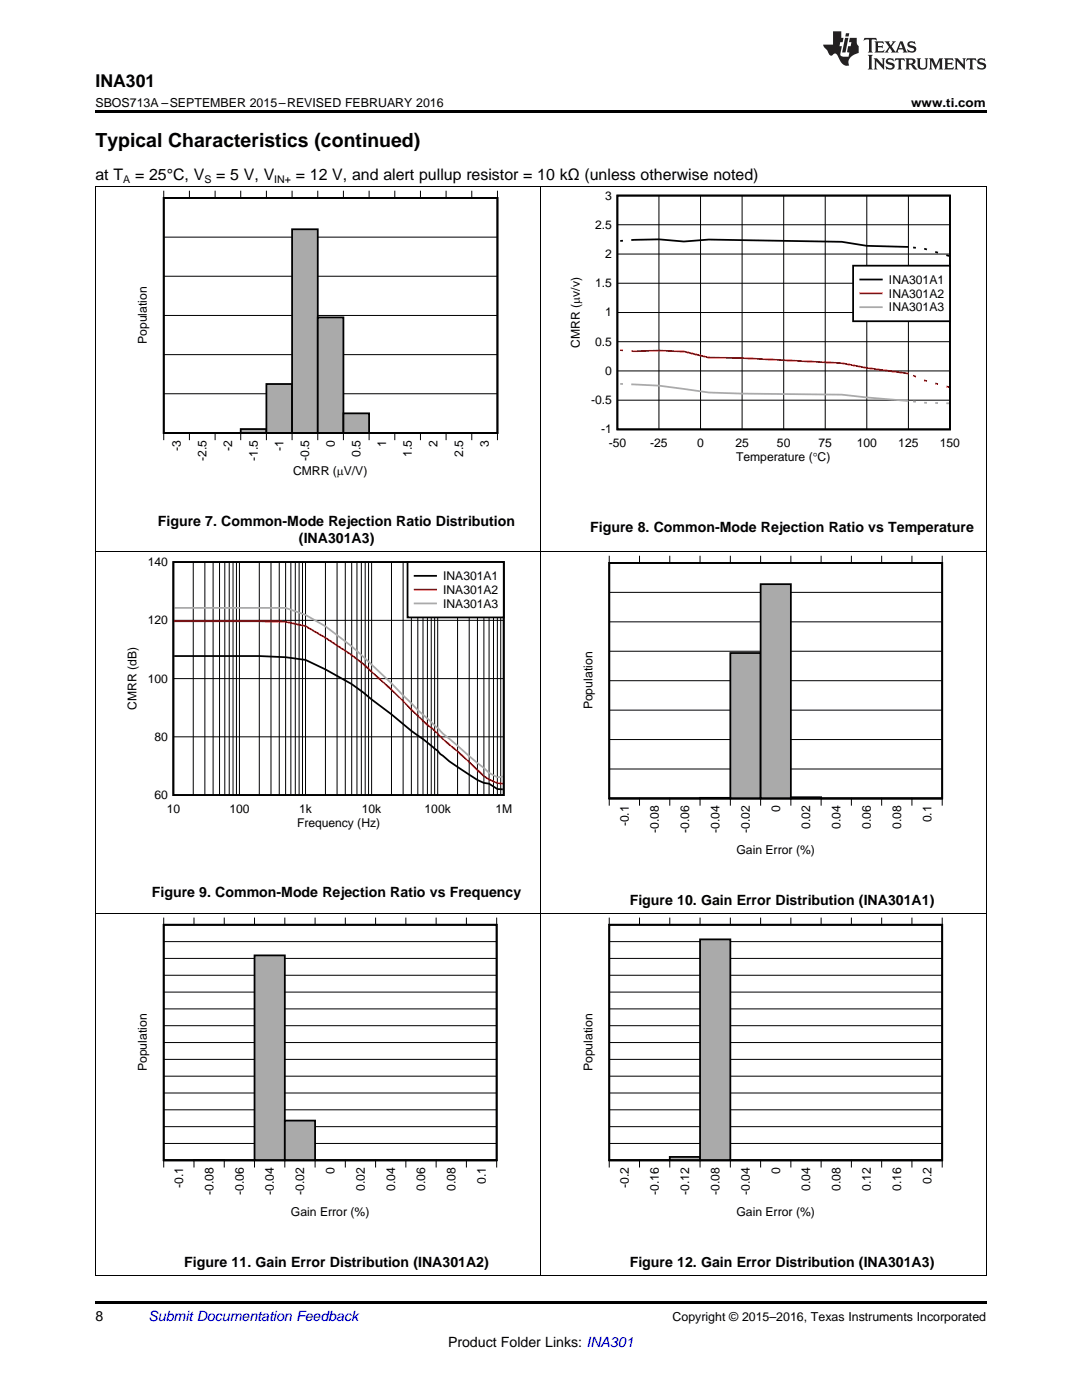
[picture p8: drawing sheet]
<svg xmlns="http://www.w3.org/2000/svg" width="216mm" height="279mm" viewBox="0 0 216 279" stroke-linecap="round" stroke-linejoin="round" font-family="sans-serif">
<path d="M19 259.7h177.8v.5h-177.8z" fill="#000"/>
<path d="M19.1 182.4v72.2M107.9 182.4v72.2M196.8 182.4v72.2M19 254.6h177.8" fill="none" stroke="#000" stroke-width=".2"/>
<path d="M27.6 183.1h71.7v60.2h-71.7z" fill-rule="evenodd" fill="#fff"/>
<path d="M32.7 184.6h66.4v47h-66.4zM32.7 231.6h6zM38.7 231.5l6 .1zM44.7 231.6h6.1z" fill="none" stroke="#000" stroke-width=".36"/>
<g fill="none" stroke="#000" stroke-width=".2">
<path d="M32.7 183.1v1.5h66.4v-1.5M32.7 198h66.4M32.7 194.6h66.4M32.7 191.3h66.4M32.7 187.9h66.4M38.7 183.1v1.5M44.7 183.1v1.5M50.8 183.1v1.5M56.8 183.1v1.5M62.9 183.1v1.5M68.9 183.1v1.5M74.9 183.1v1.5"/>
<path d="M81 183.1v1.5M87 183.1v1.5M93.1 183.1v1.5M32.7 218.1h66.4M32.7 214.8h66.4M32.7 211.4h66.4M32.7 208.1h66.4M32.7 204.7h66.4M32.7 201.3h66.4M32.7 233v-1.4h66.4v1.4M32.7 228.2h66.4M32.7 224.8h66.4"/>
<path d="M32.7 221.5h66.4M38.7 231.6v1.4M44.7 231.6v1.4M50.8 231.6v1.4M56.8 231.6v1.4M62.9 231.6v1.4M68.9 231.6v1.4M74.9 231.6v1.4M81 231.6v1.4M87 231.6v1.4M93.1 231.6v1.4"/>
</g>
<path d="M32.7 231.6h6M38.7 231.5h6.1M44.7 231.6h6.1" fill="none" stroke="#aaa" stroke-width=".2"/>
<path d="M50.8 190.7h6v40.9h-6z" fill-rule="evenodd" fill="#aaa"/>
<path d="M50.8 190.7h6v40.9h-6z" fill="none" stroke="#000" stroke-width=".36"/>
<path d="M56.8 223.6h6.1v8h-6.1z" fill-rule="evenodd" fill="#aaa"/>
<path d="M32.7 184.6h66.4v47h-66.4zM56.8 223.6h6.1v8h-6.1zM62.9 231.6h6zM68.9 231.6h6zM74.9 231.6h6.1zM81 231.6h6zM87 231.6h6.1zM93.1 231.6h6z" fill="none" stroke="#000" stroke-width=".36"/>
<path d="M62.9 231.6h36.2" fill="none" stroke="#aaa" stroke-width=".2"/>
<path d="M116.5 183.1h71.7v60.2h-71.7z" fill-rule="evenodd" fill="#fff"/>
<path d="M121.6 184.6h66.4v47h-66.4zM121.6 231.6h6zM127.6 231.6h6z" fill="none" stroke="#000" stroke-width=".36"/>
<g fill="none" stroke="#000" stroke-width=".2">
<path d="M121.6 183.1v1.5h66.4v-1.5M121.6 198h66.4M121.6 194.6h66.4M121.6 191.3h66.4M121.6 187.9h66.4M127.6 183.1v1.5M133.6 183.1v1.5M139.7 183.1v1.5M145.7 183.1v1.5M151.8 183.1v1.5M157.8 183.1v1.5M163.8 183.1v1.5"/>
<path d="M169.9 183.1v1.5M175.9 183.1v1.5M182 183.1v1.5M121.6 218.1h66.4M121.6 214.8h66.4M121.6 211.4h66.4M121.6 208.1h66.4M121.6 204.7h66.4M121.6 201.3h66.4M121.6 233v-1.4h66.4v1.4M121.6 228.2h66.4M121.6 224.8h66.4"/>
<path d="M121.6 221.5h66.4M127.6 231.6v1.4M133.6 231.6v1.4M139.7 231.6v1.4M145.7 231.6v1.4M151.8 231.6v1.4M157.8 231.6v1.4M163.8 231.6v1.4M169.9 231.6v1.4M175.9 231.6v1.4M182 231.6v1.4"/>
</g>
<path d="M121.6 231.6h12.1" fill="none" stroke="#aaa" stroke-width=".2"/>
<path d="M133.6 230.9h6.1v.7h-6.1z" fill-rule="evenodd" fill="#aaa"/>
<path d="M133.6 230.9h6.1v.7h-6.1z" fill="none" stroke="#000" stroke-width=".36"/>
<path d="M139.7 187.5h6v44.1h-6z" fill-rule="evenodd" fill="#aaa"/>
<path d="M121.6 184.6h66.4v47h-66.4zM139.7 187.5h6v44.1h-6zM145.7 231.6h6.1zM151.8 231.6h6zM157.8 231.6h6zM163.8 231.6h6.1zM169.9 231.6h6zM175.9 231.6h6.1zM182 231.6h6z" fill="none" stroke="#000" stroke-width=".36"/>
<path d="M145.7 231.6h42.3" fill="none" stroke="#aaa" stroke-width=".2"/>
<path d="M19.1 110.2v72.2M107.9 110.2v72.2M196.8 110.2v72.2M19 182.4h177.8" fill="none" stroke="#000" stroke-width=".2"/>
<path d="M116.5 110.9h71.7v60.2h-71.7z" fill-rule="evenodd" fill="#fff"/>
<path d="M121.6 112.3h66.4v47h-66.4zM121.6 159.3h6zM127.6 159.3h6zM133.6 159.3h6.1zM139.7 159.2h6v.1h-6z" fill="none" stroke="#000" stroke-width=".36"/>
<g fill="none" stroke="#000" stroke-width=".2">
<path d="M121.6 110.9v1.4h66.4v-1.4M121.6 118.2h66.4M127.6 110.9v1.4M133.6 110.9v1.4M139.7 110.9v1.4M145.7 110.9v1.4M151.8 110.9v1.4M157.8 110.9v1.4M163.8 110.9v1.4M169.9 110.9v1.4M175.9 110.9v1.4M182 110.9v1.4"/>
<path d="M121.6 135.8h66.4M121.6 130h66.4M121.6 124.1h66.4M121.6 153.5h66.4M121.6 147.6h66.4M121.6 141.7h66.4M127.6 159.3v1.5M133.6 159.3v1.5M139.7 159.3v1.5M145.7 159.3v1.5M151.8 159.3v1.5M157.8 159.3v1.5"/>
<path d="M163.8 159.3v1.5M169.9 159.3v1.5M175.9 159.3v1.5M182 159.3v1.5M121.6 160.8v-1.5h66.4v1.5"/>
</g>
<path d="M121.6 159.3h18.1M139.7 159.3h6" fill="none" stroke="#aaa" stroke-width=".2"/>
<path d="M145.7 130.3h6.1v29.1h-6.1z" fill-rule="evenodd" fill="#aaa"/>
<path d="M145.7 130.3h6.1v29h-6.1z" fill="none" stroke="#000" stroke-width=".36"/>
<path d="M151.8 116.6h6v42.8h-6z" fill-rule="evenodd" fill="#aaa"/>
<path d="M121.6 112.3h66.4v47h-66.4zM151.8 116.6h6v42.7h-6zM157.8 159.1h6v.2h-6zM163.8 159.3h6.1zM169.9 159.3h6zM175.9 159.3h6.1zM182 159.3h6z" fill="none" stroke="#000" stroke-width=".36"/>
<path d="M157.8 159.2h6.1" fill="none" stroke="#aaa" stroke-width=".24"/>
<path d="M163.8 159.3h24.2" fill="none" stroke="#aaa" stroke-width=".2"/>
<path d="M24.9 111.3h77.1v54.2h-77.1z" fill-rule="evenodd" fill="#fff"/>
<path d="M34.6 112.2h65.9v46.5h-65.9zM34.8 130.9h16.9l5.3 .3 4 .5 3.9 1.9 5.3 2.9 7.9 6.1a47.6 47.6 0 0 0 6.3 4.9l2.3 1.9a57.2 57.2 0 0 0 8.6 6.3l1.3 .5 1 .2 1.6 1.1h1.1" fill="none" stroke="#000" stroke-width=".35"/>
<g fill="none" stroke="#000" stroke-width=".2">
<path d="M38.6 112.2v46.5M40.9 112.2v46.5M42.5 112.2v46.5M43.8 112.2v46.5M44.9 112.2v46.5M45.7 112.2v46.5M46.5 112.2v46.5M47.2 112.2v46.5M47.8 112.2v46.5M51.7 112.2v46.5M54.1 112.2v46.5M55.7 112.2v46.5"/>
<path d="M57 112.2v46.5M58 112.2v46.5M58.9 112.2v46.5M59.7 112.2v46.5M60.4 112.2v46.5M61 112.2v46.5M64.9 112.2v46.5M67.3 112.2v46.5M68.9 112.2v46.5M70.2 112.2v46.5M71.2 112.2v46.5M72.1 112.2v46.5"/>
<path d="M72.9 112.2v46.5M73.5 112.2v46.5M74.2 112.2v46.5M78.1 112.2v46.5M80.4 112.2v46.5M82.1 112.2v46.5M83.4 112.2v46.5M84.4 112.2v46.5M85.3 112.2v46.5M86.1 112.2v46.5M86.7 112.2v46.5M87.3 112.2v46.5"/>
<path d="M91.3 112.2v46.5M93.6 112.2v46.5M95.3 112.2v46.5M96.6 112.2v46.5M97.6 112.2v46.5M98.5 112.2v46.5M99.2 112.2v46.5M99.9 112.2v46.5M34.6 135.4h65.9M34.6 123.8h65.9M34.6 147h65.9"/>
</g>
<path d="M34.8 124l22.2 .1 4 .9 3.9 2.3 5.3 3.4 2.3 1.8a187.4 187.4 0 0 1 10.9 10.4l11.9 10.8a7.6 7.6 0 0 0 5 2.7" fill="none" stroke="#f00" stroke-width=".35"/>
<path d="M34.8 121.3h22.2l4 1.4a57.1 57.1 0 0 1 13.2 9.9l3.9 3.8 5.3 5.3 2.3 2 2.7 2.7 5.2 4.5 4 3.3 1.6 .9 1.1-.1" fill="none" stroke="#aaa" stroke-width=".35"/>
<path d="M81.3 112.2h19.2v11h-19.2z" fill-rule="evenodd" fill="#fff"/>
<path d="M81.3 112.2h19.2v11h-19.2zM82.7 114.9h4.3" fill="none" stroke="#000" stroke-width=".35"/>
<path d="M82.7 117.7h4.3" fill="none" stroke="#f00" stroke-width=".35"/>
<path d="M82.7 120.4h4.3" fill="none" stroke="#aaa" stroke-width=".35"/>
<path d="M19.1 37.2v73M107.9 37.2v73M196.8 37.2v73M19 110.2h177.8" fill="none" stroke="#000" stroke-width=".2"/>
<path d="M27.6 38.1h71.8v57.2h-71.8z" fill-rule="evenodd" fill="#fff"/>
<path d="M32.7 39.5h66.6v46.9h-66.6zM32.7 86.4h5.1zM37.8 86.4h5.1zM42.9 86.4h5.1z" fill="none" stroke="#000" stroke-width=".36"/>
<g fill="none" stroke="#000" stroke-width=".2">
<path d="M32.7 38.1v1.4h66.6v-1.4M37.8 38.1v1.4M42.9 38.1v1.4M48 38.1v1.4M53.2 38.1v1.4M58.3 38.1v1.4M63.4 38.1v1.4M68.5 38.1v1.4M73.7 38.1v1.4M78.8 38.1v1.4M83.9 38.1v1.4M89 38.1v1.4"/>
<path d="M94.1 38.1v1.4M32.7 55.1h66.6M32.7 47.3h66.6M32.7 78.6h66.6M32.7 70.8h66.6M32.7 63h66.6M32.7 87.8v-1.4h66.6v1.4M37.8 86.4v1.4M42.9 86.4v1.4M48 86.4v1.4M53.2 86.4v1.4M58.3 86.4v1.4"/>
<path d="M63.4 86.4v1.4M68.5 86.4v1.4M73.7 86.4v1.4M78.8 86.4v1.4M83.9 86.4v1.4M89 86.4v1.4M94.1 86.4v1.4"/>
</g>
<path d="M32.7 86.4h15.3" fill="none" stroke="#aaa" stroke-width=".2"/>
<path d="M48 85.6h5.2v.8h-5.2z" fill-rule="evenodd" fill="#aaa"/>
<path d="M48 85.6h5.2v.8h-5.2z" fill="none" stroke="#000" stroke-width=".36"/>
<path d="M53.2 76.6h5.1v9.8h-5.1z" fill-rule="evenodd" fill="#aaa"/>
<path d="M53.2 76.6h5.1v9.8h-5.1z" fill="none" stroke="#000" stroke-width=".36"/>
<path d="M58.3 45.8h5.1v40.6h-5.1z" fill-rule="evenodd" fill="#aaa"/>
<path d="M58.3 45.8h5.1v40.6h-5.1z" fill="none" stroke="#000" stroke-width=".36"/>
<path d="M63.4 63.3h5.1v23.1h-5.1z" fill-rule="evenodd" fill="#aaa"/>
<path d="M63.4 63.3h5.1v23.1h-5.1z" fill="none" stroke="#000" stroke-width=".36"/>
<path d="M68.5 82.5h5.2v3.9h-5.2z" fill-rule="evenodd" fill="#aaa"/>
<path d="M32.7 39.5h66.6v46.9h-66.6zM68.5 82.5h5.1v3.9h-5.1zM73.7 86.4h5.1zM78.8 86.4h5.1zM83.9 86.4h5.1zM89 86.4h5.1zM94.1 86.4h5.2z" fill="none" stroke="#000" stroke-width=".36"/>
<path d="M73.7 86.4h25.6" fill="none" stroke="#aaa" stroke-width=".2"/>
<path d="M113.3 38.1h78.2v54.5h-78.2z" fill-rule="evenodd" fill="#fff"/>
<path d="M123.2 39h66.4v46.7h-66.4zM124.3 48l-.5 .1M126 47.9l5.5-.1 5 .4 4.9-.4 26.6 .5 5 .8 8.3 .2M182.2 49.4l.6 .1M184.4 49.7l.6 .1M186.6 50.3l.6 .1M188.8 50.9l.6 .2" fill="none" stroke="#000" stroke-width=".35"/>
<g fill="none" stroke="#000" stroke-width=".2">
<path d="M131.5 39v46.7M139.8 39v46.7M148.1 39v46.7M156.4 39v46.7M164.7 39v46.7M173 39v46.7M181.3 39v46.7M123.2 56.5h66.4M123.2 50.7h66.4M123.2 44.9h66.4M123.2 79.9h66.4M123.2 74h66.4"/>
<path d="M123.2 68.2h66.4M123.2 62.4h66.4"/>
</g>
<path d="M123.8 69.9h.5M126 70.1l5.5-.1 5 .1 4.9 1.3 6.7 .1 19.9 1 5 .9 8.3 1.1M182.2 75l.6 .2M184.4 75.9l.6 .2M186.6 76.5l.6 .2M188.8 77.1l.6 .2" fill="none" stroke="#f00" stroke-width=".35"/>
<path d="M123.8 76.6h.5M126 76.7l5.5 .3 9.9 1.3 6.7 .3 19.9 .2 13.3 1.2M182.2 80.1l.6 .1M184.4 80.4h.6M186.6 80.4h.6M188.8 80.5h.6" fill="none" stroke="#aaa" stroke-width=".35"/>
<path d="M170.2 53h19.4v11.1h-19.4z" fill-rule="evenodd" fill="#fff"/>
<path d="M170.2 53h19.4v11.1h-19.4zM171.7 55.8h4.3" fill="none" stroke="#000" stroke-width=".35"/>
<path d="M171.7 58.5h4.3" fill="none" stroke="#f00" stroke-width=".35"/>
<path d="M171.7 61.3h4.3" fill="none" stroke="#aaa" stroke-width=".35"/>
<path d="M19 37.2h177.8" fill="none" stroke="#000" stroke-width=".2"/>
<path d="M19 22h177.8v.5h-177.8z" fill="#000"/>
<g fill="#231f20">
<path d="M172.5 7.6l-.1 .5 .4-.2h.6v.1v2.1l-.2 .4h.9l-.2-.4v-2.1l.1-.1h.5l.5 .2-.2-.5zM174.5 8.3l.2 .3v1.5l-.2 .4h1.8l.2-.6a1.04 1.04 0 0 1-1.3 .2v-.7h.6l.3 .2v-.6l-.3 .2h-.6v-.6l.8-.1 .4 .3-.2-.5zM176.5 8.3l.9 1.1-.9 1.1h.8l-.2-.2 .4-.7 .5 .7-.2 .2h1.5l-.2-.2 .2-.4h.9l.1 .4-.2 .2h1l-.3-.3-.7-1.9h-.5l-.9 2-.8-1 .9-1h-.8l.1 .3-.4 .5-.3-.6 .1-.2zM179.7 8.6l.4 1h-.7zM181.3 8.4a.63 .63 0 0 0-.2 .7 .63 .63 0 0 0 .6 .4l.6 .2 .1 .2a.75 .75 0 0 1-.7 .4 .75 .75 0 0 1-.6-.5l.1 .7 .1-.1a1.11 1.11 0 0 0 1.5-.6 1.13 1.13 0 0 0-1.2-.8l-.1-.4a1.04 1.04 0 0 1 1.2 .2l-.2-.5-.2 .1-.4-.2zM173.2 10.9l.2 .4v2.2l-.2 .4h1l-.3-.4v-2.2l.3-.4zM174.3 11.6l.3 .4v1.5l-.3 .4h.8l-.2-.4v-1.3l1.5 1.7v-1.9l.2-.4h-.7l.2 .4v.9l-1.1-1.3zM177 11.8a.62 .62 0 0 0-.2 .7 .62 .62 0 0 0 .6 .4l.6 .1 .1 .3a.76 .76 0 0 1-.7 .3 .76 .76 0 0 1-.7-.4l.2 .7 .1-.1a1.11 1.11 0 0 0 1.5-.6 1.13 1.13 0 0 0-1.2-.8l-.1-.4a1.04 1.04 0 0 1 1.2 .2l-.2-.6-.2 .1-.5-.1zM178.7 11.6l-.2 .6a.61 .61 0 0 1 .8-.3v1.6l-.2 .4h.9l-.2-.4v-1.6a.63 .63 0 0 1 .7 .3l-.1-.6zM180.6 11.6l.3 .4v1.5l-.3 .4h1l-.2-.2-.1-.8 .6 .2a.76 .76 0 0 0 1.2 .7l-1-1a.58 .58 0 0 0 .6-.5 .58 .58 0 0 0-.5-.6zM181.4 11.9h.1a.45 .45 0 0 1 .5 .1 .45 .45 0 0 1 .1 .5l-.8 .2zM182.9 11.6l.2 .2a2.17 2.17 0 0 0 .3 1.9 .99 .99 0 0 0 1.6-.6v-1.1l.2-.4h-.7l.2 .2a1.92 1.92 0 0 1-.2 1.8 .6 .6 0 0 1-.9-.5v-1.1l.2-.4zM185.4 11.6l.2 .4v1.5l-.2 .4h.7l-.2-.4v-1.4l.8 1.8 .8-1.8v1.4l-.2 .4h.9l-.2-.4v-1.5l.2-.4h-.8l-.6 1.5-.6-1.5zM188.4 11.6l.2 .4v1.5l-.2 .4h1.8l.1-.6a1.04 1.04 0 0 1-1.2 .1v-.6h.5l.4 .2v-.6l-.4 .2h-.5v-.7h.8l.3 .3-.1-.6zM190.5 11.6l.2 .4v1.5l-.2 .4h.7l-.2-.4v-1.3l1.5 1.7v-1.9l.2-.4h-.7l.2 .4v.9l-1.1-1.3zM192.9 11.6l-.1 .6a.61 .61 0 0 1 .7-.3l.1 1.6-.3 .4h1l-.3-.4 .1-1.6a.63 .63 0 0 1 .7 .3l-.1-.6zM195.2 11.8a.62 .62 0 0 0-.2 .7 .62 .62 0 0 0 .6 .4l.6 .1 .1 .3a.76 .76 0 0 1-.7 .3 .76 .76 0 0 1-.6-.4l.1 .7 .1-.1a1.11 1.11 0 0 0 1.6-.6 1.13 1.13 0 0 0-1.3-.8l-.1-.4a1.04 1.04 0 0 1 1.2 .2l-.1-.6-.2 .1-.5-.1z"/>
<path d="M166.2 6.3v2.6h-1.9v.4l.8 .9a.91 .91 0 0 0 1 .8 .56 .56 0 0 1 .5-.3 .56 .56 0 0 1 .5 .3l.4 .8a1.53 1.53 0 0 0 1.9 1.2 1.54 1.54 0 0 1 1-2.1l.9-.3v-1.4a1.52 1.52 0 0 1-.4-1.6h-1.3l-.2 .8h.5l-.2 .8h-.5l-.1 1v.2l.4 .1-.2 .8a1.93 1.93 0 0 1-1.6-.3l.3-1.8h-.5l.2-.8h.4l.2-.8h-.4v-1.3zM168.6 7.6l-.6 2.9h.7l.6-2.9zM168.8 6.6l-.1 .7h.6l.2-.7z"/>
</g>
<text font-size="3.9" x="19" y="29.3">Typical Characteristics (continued)</text>
<text font-size="3.5" x="19" y="17.3">INA301</text>
<g font-size="3.2">
<text x="19" y="36">at T</text>
<text x="27" y="36">= 25°C, V</text>
<text x="43.1" y="36">= 5 V, V</text>
<text x="59" y="36">= 12 V, and alert pullup resistor = 10 kΩ (unless otherwise noted)</text>
</g>
<g font-size="2.8">
<text x="31.5" y="104.9">Figure 7. Common-Mode Rejection Ratio Distribution</text>
<text x="117.8" y="106.2">Figure 8. Common-Mode Rejection Ratio vs Temperature</text>
<text x="59.7" y="108.4">(INA301A3)</text>
<text x="30.3" y="179.1">Figure 9. Common-Mode Rejection Ratio vs Frequency</text>
<text x="125.7" y="180.7">Figure 10. Gain Error Distribution (INA301A1)</text>
<text x="36.8" y="252.9">Figure 11. Gain Error Distribution (INA301A2)</text>
<text x="125.7" y="252.9">Figure 12. Gain Error Distribution (INA301A3)</text>
<text x="19" y="263.6">8</text>
<text x="89.4" y="268.9">Product Folder Links: INA301</text>
</g>
<text font-size="2.8" fill="#0000c8" x="29.6" y="263.6">Submit Documentation Feedback</text>
<g font-size="2.5">
<text x="19" y="21.4">SBOS713A –SEPTEMBER 2015–REVISED FEBRUARY 2016</text>
<text x="181.8" y="21.4">www.ti.com</text>
<text x="134.2" y="263.6">Copyright © 2015–2016, Texas Instruments Incorporated</text>
</g>
<g font-size="2.4">
<text x="120.8" y="39.8">3</text>
<text x="118.8" y="45.6">2.5</text>
<text x="120.8" y="51.5">2</text>
<text x="118.8" y="57.3">1.5</text>
<text x="177.4" y="56.6">INA301A1</text>
<text x="177.4" y="59.4">INA301A2</text>
<text x="120.8" y="63.2">1</text>
<text x="177.4" y="62.2">INA301A3</text>
<text x="29.3" y="68.7" transform="rotate(-90 29.3 68.7)">Population</text>
<text x="115.7" y="69.4" transform="rotate(-90 115.7 69.4)">CMRR (Pv/v)</text>
<text x="118.8" y="69">0.5</text>
<text x="120.8" y="74.8">0</text>
<text x="118" y="80.7">-0.5</text>
<text x="36.1" y="89.9" transform="rotate(-90 36.1 89.9)">-3</text>
<text x="46.3" y="89.9" transform="rotate(-90 46.3 89.9)">-2</text>
<text x="56.6" y="89.9" transform="rotate(-90 56.6 89.9)">-1</text>
<text x="66.8" y="89.1" transform="rotate(-90 66.8 89.1)">0</text>
<text x="77.1" y="89.1" transform="rotate(-90 77.1 89.1)">1</text>
<text x="87.3" y="89.1" transform="rotate(-90 87.3 89.1)">2</text>
<text x="97.6" y="89.1" transform="rotate(-90 97.6 89.1)">3</text>
<text x="120" y="86.5">-1</text>
<text x="121.5" y="89.3">-50</text>
<text x="129.7" y="89.3">-25</text>
<text x="139.1" y="89.3">0</text>
<text x="146.7" y="89.3">25</text>
<text x="155" y="89.3">50</text>
<text x="163.3" y="89.3">75</text>
<text x="170.9" y="89.3">100</text>
<text x="179.2" y="89.3">125</text>
<text x="187.5" y="89.3">150</text>
<text x="41.2" y="92" transform="rotate(-90 41.2 92)">-2.5</text>
<text x="51.5" y="92" transform="rotate(-90 51.5 92)">-1.5</text>
<text x="58.5" y="94.8">CMRR (PV/V)</text>
<text x="61.7" y="92" transform="rotate(-90 61.7 92)">-0.5</text>
<text x="72" y="91.2" transform="rotate(-90 72 91.2)">0.5</text>
<text x="82.2" y="91.2" transform="rotate(-90 82.2 91.2)">1.5</text>
<text x="92.4" y="91.2" transform="rotate(-90 92.4 91.2)">2.5</text>
<text x="146.9" y="92">Temperature (qC)</text>
<text x="29.5" y="113">140</text>
<text x="88.4" y="115.8">INA301A1</text>
<text x="88.4" y="118.5">INA301A2</text>
<text x="29.5" y="124.6">120</text>
<text x="88.4" y="121.3">INA301A3</text>
<text x="29.5" y="136.2">100</text>
<text x="27.3" y="141.6" transform="rotate(-90 27.3 141.6)">CMRR (dB)</text>
<text x="118.2" y="141.6" transform="rotate(-90 118.2 141.6)">Population</text>
<text x="30.9" y="147.8">80</text>
<text x="30.9" y="159.5">60</text>
<text x="33.3" y="162.2">10</text>
<text x="45.8" y="162.2">100</text>
<text x="59.3" y="165">Frequency (Hz)</text>
<text x="59.7" y="162.2">1k</text>
<text x="72.2" y="162.2">10k</text>
<text x="84.7" y="162.2">100k</text>
<text x="98.9" y="162.2">1M</text>
<text x="125.4" y="164.9" transform="rotate(-90 125.4 164.9)">-0.1</text>
<text x="131.5" y="166.3" transform="rotate(-90 131.5 166.3)">-0.08</text>
<text x="137.5" y="166.3" transform="rotate(-90 137.5 166.3)">-0.06</text>
<text x="143.6" y="166.3" transform="rotate(-90 143.6 166.3)">-0.04</text>
<text x="149.6" y="166.3" transform="rotate(-90 149.6 166.3)">-0.02</text>
<text x="155.6" y="162.1" transform="rotate(-90 155.6 162.1)">0</text>
<text x="161.7" y="165.5" transform="rotate(-90 161.7 165.5)">0.02</text>
<text x="167.7" y="165.5" transform="rotate(-90 167.7 165.5)">0.04</text>
<text x="173.8" y="165.5" transform="rotate(-90 173.8 165.5)">0.06</text>
<text x="179.8" y="165.5" transform="rotate(-90 179.8 165.5)">0.08</text>
<text x="185.8" y="164.1" transform="rotate(-90 185.8 164.1)">0.1</text>
<text x="146.9" y="170.5">Gain Error (%)</text>
<text x="29.3" y="213.8" transform="rotate(-90 29.3 213.8)">Population</text>
<text x="118.2" y="213.8" transform="rotate(-90 118.2 213.8)">Population</text>
<text x="36.5" y="237.1" transform="rotate(-90 36.5 237.1)">-0.1</text>
<text x="42.6" y="238.5" transform="rotate(-90 42.6 238.5)">-0.08</text>
<text x="48.6" y="238.5" transform="rotate(-90 48.6 238.5)">-0.06</text>
<text x="54.7" y="238.5" transform="rotate(-90 54.7 238.5)">-0.04</text>
<text x="60.7" y="238.5" transform="rotate(-90 60.7 238.5)">-0.02</text>
<text x="66.7" y="234.3" transform="rotate(-90 66.7 234.3)">0</text>
<text x="72.8" y="237.7" transform="rotate(-90 72.8 237.7)">0.02</text>
<text x="78.8" y="237.7" transform="rotate(-90 78.8 237.7)">0.04</text>
<text x="84.9" y="237.7" transform="rotate(-90 84.9 237.7)">0.06</text>
<text x="90.9" y="237.7" transform="rotate(-90 90.9 237.7)">0.08</text>
<text x="96.9" y="236.3" transform="rotate(-90 96.9 236.3)">0.1</text>
<text x="125.4" y="237.1" transform="rotate(-90 125.4 237.1)">-0.2</text>
<text x="131.5" y="238.5" transform="rotate(-90 131.5 238.5)">-0.16</text>
<text x="137.5" y="238.5" transform="rotate(-90 137.5 238.5)">-0.12</text>
<text x="143.6" y="238.5" transform="rotate(-90 143.6 238.5)">-0.08</text>
<text x="149.6" y="238.5" transform="rotate(-90 149.6 238.5)">-0.04</text>
<text x="155.6" y="234.3" transform="rotate(-90 155.6 234.3)">0</text>
<text x="161.7" y="237.7" transform="rotate(-90 161.7 237.7)">0.04</text>
<text x="167.7" y="237.7" transform="rotate(-90 167.7 237.7)">0.08</text>
<text x="173.8" y="237.7" transform="rotate(-90 173.8 237.7)">0.12</text>
<text x="179.8" y="237.7" transform="rotate(-90 179.8 237.7)">0.16</text>
<text x="185.8" y="236.3" transform="rotate(-90 185.8 236.3)">0.2</text>
<text x="58" y="242.7">Gain Error (%)</text>
<text x="146.9" y="242.7">Gain Error (%)</text>
</g>
<g font-size="2.1">
<text x="24.6" y="36.6">A</text>
<text x="40.8" y="36.6">S</text>
<text x="54.7" y="36.6">IN+</text>
</g>
</svg>
